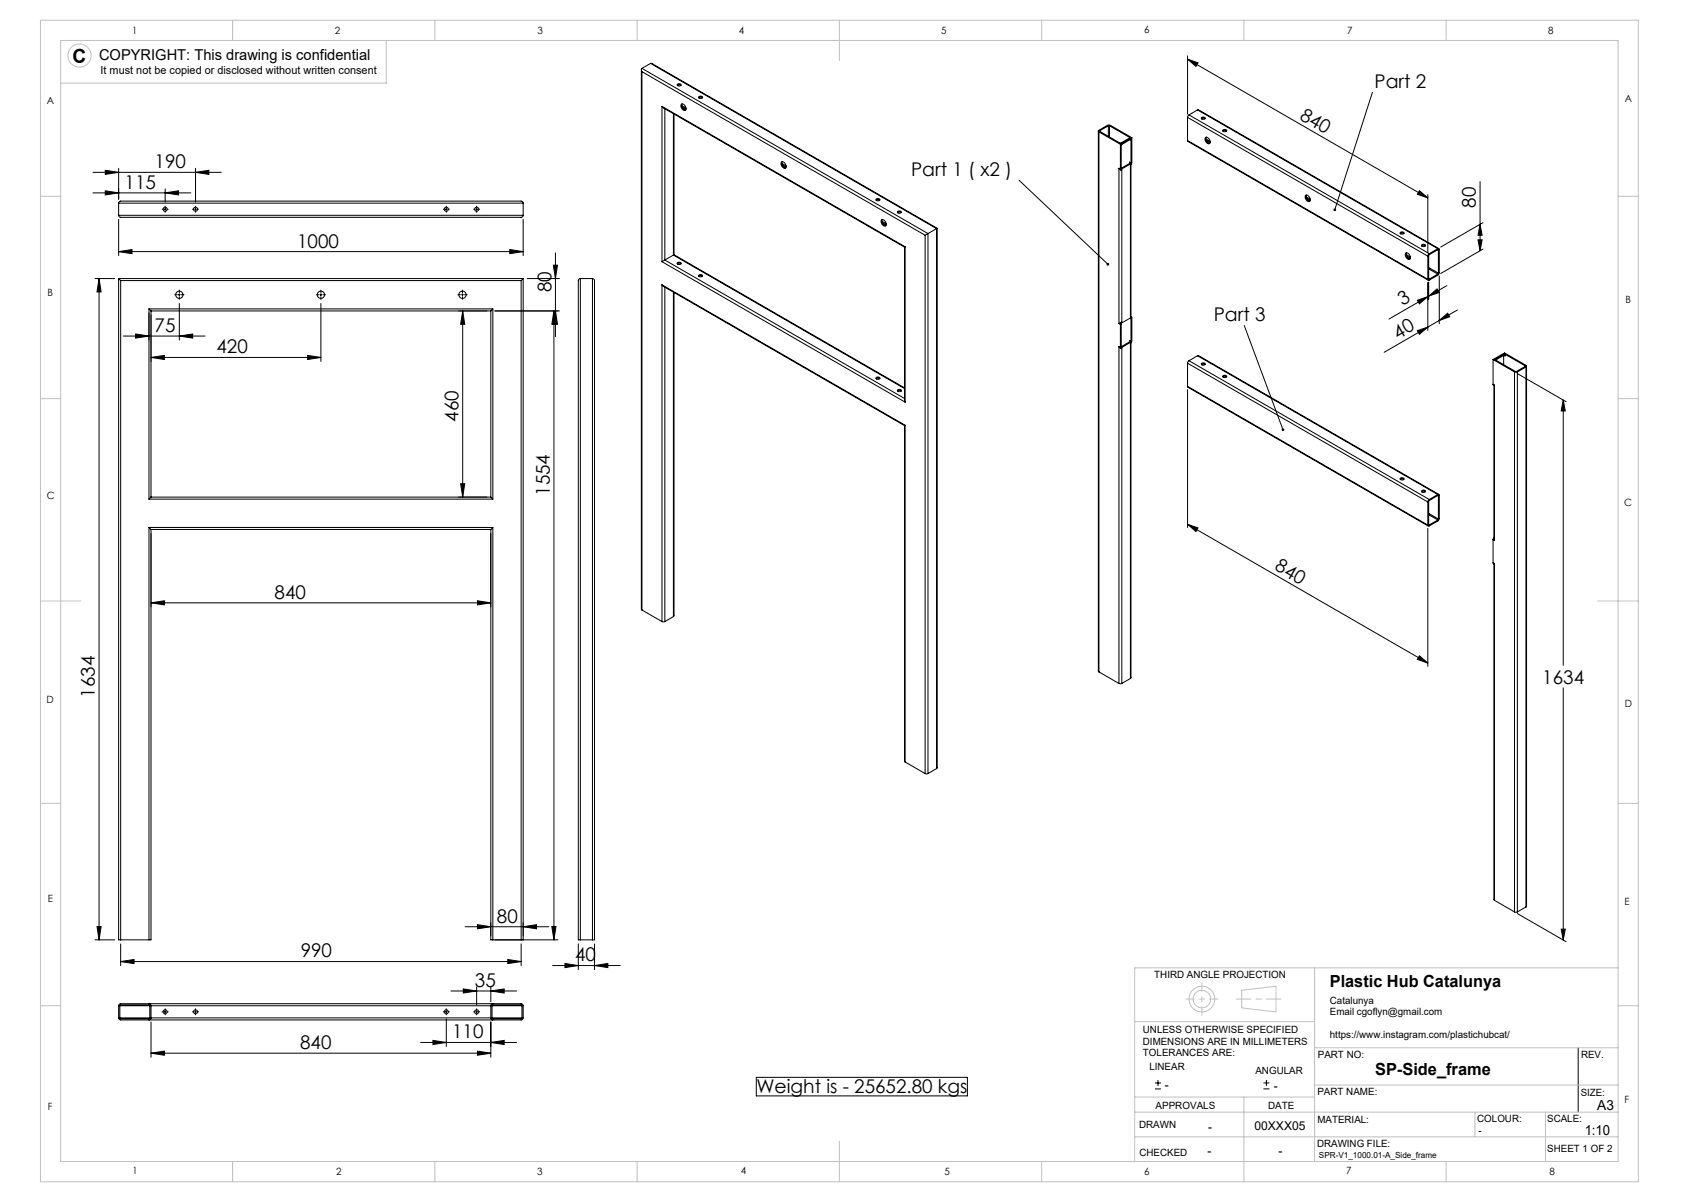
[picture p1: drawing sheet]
<svg xmlns="http://www.w3.org/2000/svg" width="420mm" height="297mm" viewBox="0 0 420 297" stroke-linecap="round" stroke-linejoin="round" font-family="sans-serif">
<g fill="none" stroke="#000" stroke-width=".25">
<path d="M158.5 17.2v133.3l.2 .2M158.7 16.9l-.2 .3 .2 .5M158.7 17.7l70 40.4M158.7 16.9l70.7 40.8M158.7 17.7v133M160.8 15.7h.4l70.5 40.7M160.8 15.7l70.7 40.8M160.8 15.7l-2.1 1.2M293.6 14.6l2.6 .9-.6 .9zM293.6 13.8v14.4M293.6 14.6l59.4 34.3M163.6 26.3l.4 .4 59.6 34.4"/>
<path d="M163.6 26.3l60.1 34.7M163.6 26.3v38.4M164.3 26.9v37.4M166.5 28.1v34.9M166.6 28.2v34.7M167.4 21.1l.5-.2 .4 .2M167.5 20.8l.2-.1a.35 .35 0 0 1 .5 0 .35 .35 0 0 1 0 .5l-.2 .1a.38 .38 0 0 1-.4-.1 .38 .38 0 0 1-.1-.4zM168.5 25.7a.96 .96 0 0 1 .9 .5 .96 .96 0 0 1-.1 1.1l-.7-.5a.9 .9 0 0 1-.1-1.1zM168.5 26.1l1.1 .6M168.6 25.7l.1 .9 .3 .4 .5 .2M168.6 26.5l1 .5M172.7 24.2l.5-.2 .4 .2"/>
<path d="M172.8 23.9l.2-.1a.35 .35 0 0 1 .5-.1 .35 .35 0 0 1 0 .6h-.2a.38 .38 0 0 1-.4 0 .38 .38 0 0 1-.1-.4zM193.4 40v.9l.3 .4 .5 .2M271.5 32.4v133.4l.2 .2M271.7 32.6l-.2-.2 .2-.2 2.1-1.2 .5-.1 5.5 3.1M271.7 32.6l5.3 3.1M271.7 32.6v133.4M271.9 32.3v.2M271.9 32.5l5 2.9 2.3-1.3M274 31.1h.3M274 31.1l-2.1 1.2M274 31.1v2.6M274.3 31.1l4.9 2.8"/>
<path d="M274.3 31.1v2.8M277 35.7v6.1M279.2 33.9v.2M279.4 34.5l.2 .1M279.4 34.5l-2.2 1.4v5.8M279.6 34.6v5.7M279.8 34v6.1l-.4 .7v37.5M279.8 34l-2.8 1.7M293.6 34.7l.1 .2 59.4 34.3M293.6 29v5.7M293.6 29l59.4 34.3M293.6 34.7l59.4 34.3"/>
<path d="M293.9 28.4l-.3 .6M293.9 28.4l59.4 34.3M296 27.2l.3-.1 59.4 34.3M296 27.2l59.4 34.3M296 27.2l-2.1 1.2M297 29.3l.5-.1 .4 .1M297 29l.2-.1a.35 .35 0 0 1 .6 0 .35 .35 0 0 1-.1 .5l-.1 .1a.38 .38 0 0 1-.4 0 .38 .38 0 0 1-.2-.5zM298 34a.96 .96 0 0 1 1 .5 .96 .96 0 0 1-.1 1l-.8-.4a.9 .9 0 0 1-.1-1.1zM298.1 34.3l1 .6M298.2 33.9v.9l.4 .4 .5 .2M298.2 34.7l.9 .5M302.3 32.4l.5-.2 .4 .2"/>
<path d="M302.3 32.1l.2-.1a.35 .35 0 0 1 .6 0 .35 .35 0 0 1-.1 .5h-.1a.38 .38 0 0 1-.4 0 .38 .38 0 0 1-.2-.4zM339.3 22.8l-9.3 29M23 47.7h24.2M23 42.6h31.7M26 47.2l3.3 .5-3.3 .5zM26 42.1l3.3 .5-3.3 .5zM29.3 41.6v7.6M29.3 50.2l.1-.3 .4-.2h99l.4 .1 .1 .4M29.3 53.2l.2 .4 .3 .1h99l.4-.2 .1-.3M29.3 50.2v3M29.3 50.2h100M29.3 53.2h100"/>
<path d="M29.3 54.2v9M40.6 51.7h.5M40.8 47.7l3.3-.5v1zM40.8 46.7v3.2M40.8 51.4v.5M48.1 51.7h.5M48.3 42.6l3.3-.5v1zM48.3 41.6v8.3M48.3 51.4v.5M110.1 51.7h.5M110.3 51.4v.5M117.6 51.7h.5"/>
<path d="M117.8 51.4v.5M129.3 50.2v3M129.3 54.2v9M193.2 40a.96 .96 0 0 1 1 .5 .96 .96 0 0 1-.2 1.1l-.7-.5a.9 .9 0 0 1-.1-1.1zM193.3 40.4l1 .6M193.4 40.8l.9 .5M216.6 49.5l.5-.2 .4 .2M216.6 49.2l.2-.1a.35 .35 0 0 1 .6 0 .35 .35 0 0 1-.1 .5h-.1a.38 .38 0 0 1-.5 0 .38 .38 0 0 1-.1-.4zM218 54.3a.96 .96 0 0 1 .9 .5 .96 .96 0 0 1-.1 1.1l-.7-.5a.9 .9 0 0 1-.1-1.1zM218 54.7l1.1 .6M218.1 54.2l.1 .9 .3 .5 .5 .2M218.1 55l1 .6"/>
<path d="M221.9 52.5l.5-.1 .4 .1M221.9 52.2l.2-.1a.35 .35 0 0 1 .6 0 .35 .35 0 0 1-.1 .5l-.1 .1a.38 .38 0 0 1-.5 0 .38 .38 0 0 1-.1-.5zM228.7 58.1v133M229.4 57.7l-.7 .4M229.4 57.7v133.4M231.5 56.5l-2.1 1.2M231.5 56.5v133.4M231.7 56.4l-.2 .1M231.7 56.4v133.3l-.2 .2M251.9 44.6l22 20.7M276.6 41.6l.5 .4M276.6 41.6v38.4"/>
<path d="M276.6 41.6l.4 .2M277 41.8l.1 .2h.2v37.5M277.2 41.7h.1M279.2 40.1v.3M279.2 40.1l.4 .2M279.2 40.4l-2 1.2M279.2 40.4l.2 .1M279.4 40.5l-2.1 1.2M279.6 40.3l-.2 .2M279.6 40.6v37.6M322.8 48.2a.96 .96 0 0 1 .9 .6 .96 .96 0 0 1-.1 1l-.7-.4a.9 .9 0 0 1-.1-1.2zM322.8 48.6l1.1 .6"/>
<path d="M322.9 48.2l.1 .9 .3 .4 .5 .2M322.9 49l1 .5M346.1 57.7l.6-.2 .4 .2M346.2 57.4l.2-.1a.35 .35 0 0 1 .5 0 .35 .35 0 0 1 0 .5l-.1 .1a.38 .38 0 0 1-.5-.1 .38 .38 0 0 1-.1-.4zM350.9 47.1l2.1 1.8-2.6-.9zM353 48.1v14.4M365.4 59.3h1l-.5 2.7zM365.9 44.9v17.1M365.9 55.4l.5 2.7h-1zM366.6 55l-10.5 6M23.5 68.8h4.8M24.5 68.8v163.4"/>
<path d="M24.5 68.8l.5 3.3h-1zM29.3 68.8l.5 .5M29.3 68.8v163.4h.5M29.3 68.8h100M29.3 62.2l3.3-.5v1zM29.3 62.2h100M29.8 69.3v162.9M29.8 69.3h99M36.8 76.3l.5 .5M36.8 76.3v47M36.8 76.3h85M37.3 76.8v46"/>
<path d="M37.3 76.8h84M44.1 72.8h.5M44.3 72.6v.5M44.3 75v9M79.1 72.8h.5M79.3 75v14.3M79.3 72.6v.5M114.1 72.8h.5M114.3 72.6v.5M114.4 76.8v46M114.4 76.8l.5 3.3h-1zM121.3 76.8v46"/>
<path d="M121.8 76.3l-.5 .5M121.8 76.3v47M122.3 76.8h16M126 61.7l3.3 .5-3.3 .5zM129.3 68.8l-.5 .5M129.3 68.8v163.4h-.5v-162.9M130.3 68.8h8M136.8 65.5h1l-.5 3.3zM136.9 76.8v155.4M136.9 76.8l.5 3.3h-1zM137.3 76.8l.5 3.3h-1zM137.3 62.5v20.7"/>
<path d="M143.5 68.8l-.4 .2-.1 .3v162.9h.5M143.5 68.8h3M143.5 68.8v163.4M146.5 68.8l.3 .2 .2 .3v162.9h-.5M146.5 68.8v163.4M163.6 70.4l.4 .4 59.6 34.4M163.6 70.4v83.2M163.6 64.7l60.1 34.7M163.6 70.4l60.1 34.7M164.3 64.3l-.7 .4M164.3 64.3l59.3 34.2M164.3 71v82.6"/>
<path d="M166.5 63l-2.2 1.3M166.5 63l57.1 33M166.5 72.2v80.2M166.6 62.9l-.1 .1M166.6 72.3v79.9l-.1 .2M166.6 62.9l57 32.9M167.4 65.2l.5-.2 .4 .2M167.5 64.9l.2-.1a.35 .35 0 0 1 .5 0 .35 .35 0 0 1 0 .5h-.2a.38 .38 0 0 1-.4 0 .38 .38 0 0 1-.1-.4zM172.7 68.3l.5-.2 .4 .2M172.8 68l.2-.1a.35 .35 0 0 1 .5-.1 .35 .35 0 0 1 0 .6h-.2a.38 .38 0 0 1-.4 0 .38 .38 0 0 1-.1-.4zM223.6 61.1v37.8l.1 .5M223.7 61l-.1 .1"/>
<path d="M223.7 61v38.4M276.6 80l.4 .2M277.3 79.5l-.3 .7M277.3 79.5l-.7 .5M279.4 78.6h.2M279.4 78.6l-2.2 1.4v5.8M279.4 78.3h.3l.1 .2v5.7l-.4 .7v82.7M279.6 78.6v5.8M279.6 78.2l-.2 .1M279.6 78.2l.1 .1M347.5 62.5a.96 .96 0 0 1 1 .5 .96 .96 0 0 1-.1 1.1l-.8-.5a.9 .9 0 0 1-.1-1.1zM347.6 62.9l1 .6"/>
<path d="M347.7 62.5v.9l.4 .4 .5 .2M347.7 63.3l.9 .5M350.4 74.2l2.6-.9-2.1 1.8zM351.5 60.8l.5-.2 .4 .2M351.5 60.5l.2-.1a.35 .35 0 0 1 .5-.1 .35 .35 0 0 1 0 .6h-.1a.38 .38 0 0 1-.5 0 .38 .38 0 0 1-.1-.4zM353 63.3v5.7M353 69.8v11.8M353 73.3l-9.7 5.5M353.2 68.9l.1 .1M353.2 66.1l2.4 1.4M353.2 66.4l2.2 1.3M353.2 73.2l2.1-1.8 .5 .9z"/>
<path d="M353.2 69.7v4.3M353.2 73.2l-.2 .1M353.3 62.7l-.3 .6M355.4 61.7l.2 .1M355.4 61.7l-2.2 1.4v5.8M355.4 61.5l.3-.1 .1 .3v5.8l-.4 .5-2.1 1.2h-.2l-.1-.2M355.4 67.7l-2.1 1.3M355.4 61.5l-2.1 1.2M355.6 67.5l-.2 .2M355.6 61.8v5.7M355.8 79.2l2.1-1.8 .5 .9zM355.8 68.2v11.8"/>
<path d="M355.8 79.2l-2.8 1.6M357.7 70.6l-4.5 2.6M360.3 76.6l-4.5 2.6M366.6 61.6l-10.5 6M30.5 83h20.2M33.5 82.5l3.3 .5-3.3 .5zM37.3 88.3l3.3-.5v1zM37.3 88.3h42M44.3 83l3.3-.5v1zM76 87.8l3.3 .5-3.3 .5zM216.6 93.6l.5-.2 .4 .2M216.6 93.3l.2-.1a.35 .35 0 0 1 .6-.1 .35 .35 0 0 1-.1 .6h-.1a.38 .38 0 0 1-.5 0 .38 .38 0 0 1-.1-.4z"/>
<path d="M221.9 96.6l.5-.1 .4 .1M221.9 96.3l.2-.1a.35 .35 0 0 1 .6 0 .35 .35 0 0 1-.1 .5l-.1 .1a.38 .38 0 0 1-.5 0 .38 .38 0 0 1-.1-.5zM276.6 85.7l.5 .4M276.6 85.7l.4 .2M276.6 85.7v83.2M277 85.9l.1 .2h.2v82.8M277 80.2v5.7M277.2 85.8h.1M279.2 84.2v.3M279.2 84.2l.4 .2M279.2 84.5l-2 1.2M279.2 84.5l.2 .1"/>
<path d="M279.4 84.6l-2.1 1.2M279.6 84.4l-.2 .2M279.6 84.7v82.7l-.2 .2M293.6 96.3v34.1M293.6 95.5l.1 .2 59.4 34.3M293.6 89.7v5.8M293.6 89.7l59.4 34.3M293.6 95.5l59.4 34.2M293.9 89.1l-.3 .6M293.9 89.1l59.4 34.3M296 87.9h.3l59.4 34.3M296 87.9l59.4 34.3"/>
<path d="M296 87.9l-2.1 1.2M297 90.1l.5-.2 .4 .2M297 89.8l.2-.1a.35 .35 0 0 1 .6 0 .35 .35 0 0 1-.1 .5h-.1a.38 .38 0 0 1-.4 0 .38 .38 0 0 1-.2-.4zM302.3 93.1l.5-.1 .4 .1M302.3 92.8l.2-.1a.35 .35 0 0 1 .6 0 .35 .35 0 0 1-.1 .5l-.1 .1a.38 .38 0 0 1-.4 0 .38 .38 0 0 1-.2-.5zM307.6 80.4l9.6 25.8M350.4 81.7l2.6-.9-2.1 1.8zM353 80.8l-10.8 6.2M369.1 88.8l2.8-1.6 5.3 3.1 .2 .2-.2 .2M369.1 95l.2 .3M369.1 88.8l5.3 3.1M369.1 95l.3 .2"/>
<path d="M369.1 88.8v6.2M369.3 95.3v37.8l.1 .4M369.4 95.2l-.1 .1M369.4 95.2v38.3M369.7 88.8v.1M369.7 88.9l5 2.9 2.3-1.2M371.7 87.8v2.3M371.8 87.5h.3M371.8 87.8l.3 .1M371.8 87.5l-2.1 1.3M371.8 87.8l-2.1 1.2M371.8 87.5v.3"/>
<path d="M372.1 87.5l4.9 2.9M372.1 87.5v.4M374.4 91.9h.7M374.4 91.9v133.4M375.1 92.3l12 7M375.1 91.9v133.4M377 90.4v.2M377.2 90.7l-2.1 1.2M377.2 90.7v133.4M377.4 90.5v133.4l-.2 .2M386.4 98.9l.5 2.6h-1zM386.4 98.9v65.5"/>
<path d="M113.9 119.5h1l-.5 3.3zM223.6 105.2v82.9l.1 .2M223.7 105.1l-.1 .1M223.7 105.1v83.2M346.1 118.4l.6-.1 .4 .1M346.2 118.2l.2-.1a.35 .35 0 0 1 .5-.1 .35 .35 0 0 1 0 .6h-.1a.38 .38 0 0 1-.5 0 .38 .38 0 0 1-.1-.4zM36.8 130.3l.5 .5M36.8 130.3v101.9M36.8 123.3h85M36.8 130.3h85M37.3 122.8l-.5 .5M37.3 130.8v101.4h-.5"/>
<path d="M37.3 122.8h84M37.3 130.8h84M121.3 122.8l.5 .5M121.3 130.8v101.4h.5M121.8 130.3l-.5 .5M121.8 130.3v101.9M293.6 129.5l2.6 1-.6 .8zM293.6 129.5l59.4 34.3M351.5 121.5l.5-.2 .4 .2M351.5 121.2l.2-.1a.35 .35 0 0 1 .5 0 .35 .35 0 0 1 0 .5l-.1 .1a.38 .38 0 0 1-.5-.1 .38 .38 0 0 1-.1-.4zM353 130.6v34M353 124v5.7"/>
<path d="M353.2 129.6l.1 .1M353.2 126.8l2.4 1.4M353.2 127.2l2.2 1.3M353.3 123.4l-.3 .6M355.4 122.2h.3l.1 .2v5.9l-.4 .4-2.1 1.3h-.2l-.1-.3M355.4 122.4l.2 .1M355.4 122.4l-2.2 1.4v5.8M355.4 122.2l-2.1 1.2M355.4 128.5l-2.1 1.2M355.6 128.2l-.2 .3M355.6 122.5v5.7M369.1 139.1l.2 .2"/>
<path d="M369.1 133.3l.3 .2M369.1 133.3v5.8M369.1 139.1l.3 .2M369.3 132.9l-.2 .4M369.3 139.3v83l.1 .2M369.4 139.3h-.1M369.4 139.3v83.2M37.3 149l3.3-.6v1.1zM37.3 149h84M118 148.4l3.3 .6-3.3 .5zM158.7 150.7l4.9 2.9M163.6 153.6h.7"/>
<path d="M166.5 152.4l-2.2 1.2M271.7 166l4.9 2.9M276.6 168.9h.7M279.4 167.6l-2.1 1.3M350.9 162l2.1 1.8-2.6-.9zM386.4 170v62.3M223.7 188.3l5 2.8M228.7 191.1h.7M231.5 189.9l-2.1 1.2M23.5 232.2h4.8M24 228.9h1l-.5 3.3zM29.8 237.6l3.3-.5v1z"/>
<path d="M29.8 233.2v5.4M29.8 237.6h99M29.8 232.2h7M115 229h20.7M118 228.5l3.3 .5-3.3 .5zM121.8 232.2h16.1M125.5 237.1l3.3 .5-3.3 .5zM128.8 233.2v5.4M129.3 229l3.3-.5v1zM136.4 228.9h1l-.5 3.3zM136.6 238.6h16.7M139.7 238.1l3.3 .5-3.3 .5z"/>
<path d="M143 233.2v6.4M143.5 232.2h3M147 238.6l3.3-.5v1zM147 233.2v6.4M369.4 222.5l5 2.8M374.4 225.3h.7M375.1 225.7l12 7M377.2 224.1l-2.1 1.2M385.9 229.6h1l-.5 2.7zM29.5 248.2l.3-.2h99l.5 .4v3.1l-.1 .4-.4 .1h-99l-.3-.1-.2-.4v-3zM29.6 248.5l.2-.2h7l.2 .2M29.6 251.5l.2 .2h7l.2-.2"/>
<path d="M29.6 248.5v3M29.6 248.5h7.4M29.6 251.5h7.4M36.8 248l.4 .2 .1 .3M37 248.5v3M37.3 251.5l-.1 .4-.4 .1M37.3 248.5v3M37.3 248.5h84M37.3 251.5h84M37.3 252.5v8.7M40.6 250h.5M40.8 249.8v.5"/>
<path d="M48.1 250h.5M48.3 249.8v.5M104 257.6h23.7M107 257.1l3.3 .5-3.3 .5zM110.1 250h.5M110.3 251.8v6.8M110.3 249.8v.5M111.5 244.9h16.2M114.5 244.4l3.3 .5-3.3 .5zM117.6 250h.5M117.8 249.8v.5M117.8 243.9v4.4"/>
<path d="M118 259.7l3.3 .5-3.3 .5zM121.3 251.5l.2 .4 .3 .1M121.3 248.5v3M121.3 244.9l3.3-.5v1zM121.3 257.6l3.3-.5v1zM121.3 243.9v3.6M121.3 252.5v8.7M121.6 248.5l.2-.2h7l.2 .2M121.6 251.5l.2 .2h7l.2-.2M121.6 248.5v3M121.6 248.5h7.4M121.6 251.5h7.4"/>
<path d="M121.8 248l-.3 .2-.2 .3M129 248.5v3M390.1 258.9v15.9M37.3 260.2l3.3-.5v1zM37.3 260.2h84M187 266.2h52.1v4.6h-52.1zM285.5 269.1h1.5M285.5 267.6h1.5M286.3 266.9v1.4M312.3 269.1h1.5M312.3 267.6h1.5M313.1 266.8v1.5"/>
<circle cx="40.8" cy="51.7" r=".5"/>
<circle cx="48.3" cy="51.7" r=".5"/>
<circle cx="110.3" cy="51.7" r=".5"/>
<circle cx="117.8" cy="51.7" r=".5"/>
<circle cx="44.3" cy="72.8" r=".9"/>
<circle cx="79.3" cy="72.8" r=".9"/>
<circle cx="114.3" cy="72.8" r=".9"/>
<circle cx="40.8" cy="250" r=".5"/>
<circle cx="48.3" cy="250" r=".5"/>
<circle cx="110.3" cy="250" r=".5"/>
<circle cx="117.8" cy="250" r=".5"/>
</g>
<g fill="none" stroke="#c0c0c0" stroke-width=".25">
<path d="M10 5h395v287h-395zM15 10h385v277h-385zM57.5 5v5M95.5 10v10.5h-80.5M107.5 5v5M157.5 5v5M207.5 5v10M257.5 5v5M307.5 5v5M357.5 5v5M10 48.5h5M400 48.5h5"/>
<path d="M10 98.5h5M400 98.5h5M10 148.5h10M395 148.5h10M10 198.5h5M400 198.5h5M325 239.1v47.9M400 239.1h-119.5v47.9M10 248.5h5M280.5 252.4h44.5M306.9 244.7l8.5-1v6.3l-8.5-1zM325 258.9h75"/>
<path d="M400 248.5h5M280.5 274.8h119.5M280.5 271.1h44.5M307.5 271.1v20.9M324.8 268.1h75.2M364.6 274.8v6.1M382 274.8v12.2M57.5 287v5M107.5 287v5M157.5 287v5M207.5 282v10M257.5 287v5"/>
<path d="M280.5 280.9h119.5M357.5 287v5"/>
<circle cx="19.7" cy="13.7" r="2.86"/>
<circle cx="297.1" cy="246.9" r="2.17"/>
<circle cx="297.1" cy="246.9" r="3.2"/>
</g>
<g fill="none" stroke="#000" stroke-width=".25" stroke-dasharray="15.2 1.3 1.3 1.3">
<path d="M40.3 51.7h-.2M40.8 51.2v-.3M40.8 52.2v.2M41.3 51.7h.3M47.8 51.7h-.2M48.3 51.2v-.3M48.3 52.2v.2M48.8 51.7h.3M109.8 51.7h-.2M110.3 51.2v-.3M110.3 52.2v.2M110.8 51.7h.3"/>
<path d="M117.3 51.7h-.2M117.8 51.2v-.3M117.8 52.2v.2M118.3 51.7h.3M43.8 72.8h-.6M44.3 72.3v-.6M44.3 73.3v.7M44.8 72.8h.7M78.8 72.8h-.6M79.3 72.3v-.6M79.3 73.3v.7M79.8 72.8h.7"/>
<path d="M113.8 72.8h-.6M114.3 72.3v-.6M114.3 73.3v.7M114.8 72.8h.7M40.3 250h-.2M40.8 249.5v-.2M40.8 250.5v.3M41.3 250h.3M47.8 250h-.2M48.3 249.5v-.2M48.3 250.5v.3M48.8 250h.3"/>
<path d="M109.8 250h-.2M110.3 249.5v-.2M110.3 250.5v.3M110.8 250h.3M117.3 250h-.2M117.8 249.5v-.2M117.8 250.5v.3M118.3 250h.3"/>
</g>
<path d="M293.1 246.9h8M297.1 250.9v-8" fill="none" stroke="#c0c0c0" stroke-width=".25" stroke-dasharray="15.2 1.3 1.3 1.3" stroke-dashoffset="13.1"/>
<path d="M305.6 246.9h11.1" fill="none" stroke="#c0c0c0" stroke-width=".25" stroke-dasharray="15.2 1.3 1.3 1.3" stroke-dashoffset="11.6"/>
<g fill="#000">
<path d="M350.9 47.1l2.1 1.8-2.6-.9zM293.6 14.6l2.6 .9-.6 .9z"/>
<path d="M24.5 68.8l.5 3.3h-1zM24 228.9h1l-.5 3.3zM136.9 76.8l.5 3.3h-1zM136.4 228.9h1l-.5 3.3zM114.4 76.8l.5 3.3h-1zM113.9 119.5h1l-.5 3.3z"/>
<path d="M137.3 76.8l.5 3.3h-1zM136.8 65.5h1l-.5 3.3z"/>
<path d="M273.7 65l-.1 .5 .5 .1-.2-.3 .2 .2 .1-.4zM329.7 51.6l-.1 .3 .3 .3 .1-.4-.1 .4a.34 .34 0 0 0 .4-.4 .34 .34 0 0 0-.6-.2zM316.9 105.9v.5l.4 .1-.1-.3 .1 .3 .1-.1v-.5z"/>
<path d="M353.2 73.2l2.1-1.8 .5 .9zM350.4 74.2l2.6-.9-2.1 1.8z"/>
<path d="M365.4 59.3h1l-.5 2.7zM365.9 55.4l.5 2.7h-1z"/>
<path d="M44.3 83l3.3-.5v1zM33.5 82.5l3.3 .5-3.3 .5zM40.8 47.7l3.3-.5v1zM26 47.2l3.3 .5-3.3 .5zM48.3 42.6l3.3-.5v1zM26 42.1l3.3 .5-3.3 .5z"/>
<path d="M350.4 81.7l2.6-.9-2.1 1.8zM355.8 79.2l2.1-1.8 .5 .9z"/>
<path d="M293.6 129.5l2.6 1-.6 .8zM350.9 162l2.1 1.8-2.6-.9z"/>
<path d="M29.8 237.6l3.3-.5v1zM125.5 237.1l3.3 .5-3.3 .5zM118 228.5l3.3 .5-3.3 .5zM129.3 229l3.3-.5v1zM37.3 149l3.3-.6v1.1zM118 148.4l3.3 .6-3.3 .5zM37.3 88.3l3.3-.5v1zM76 87.8l3.3 .5-3.3 .5zM139.7 238.1l3.3 .5-3.3 .5zM147 238.6l3.3-.5v1zM37.3 260.2l3.3-.5v1zM118 259.7l3.3 .5-3.3 .5zM114.5 244.4l3.3 .5-3.3 .5zM121.3 244.9l3.3-.5v1zM107 257.1l3.3 .5-3.3 .5zM121.3 257.6l3.3-.5v1zM29.3 62.2l3.3-.5v1zM126 61.7l3.3 .5-3.3 .5zM385.9 229.6h1l-.5 2.7zM386.4 98.9l.5 2.6h-1z"/>
</g>
<text font-size="4.8" x="17.9" y="15.5">C</text>
<g font-size="4.7">
<text x="339.8" y="21.8">Part 2</text>
<text x="321.1" y="29.3" transform="rotate(30 321.1 29.3)">840</text>
<text x="38.2" y="41.6">190</text>
<text x="30.8" y="46.6">115</text>
<text x="225.2" y="43.5">Part 1 ( x2 )</text>
<text x="364.9" y="51.3" transform="rotate(-90 364.9 51.3)">80</text>
<text x="73.5" y="61.2">1000</text>
<text x="136.3" y="72.2" transform="rotate(-90 136.3 72.2)">80</text>
<text x="346.7" y="75.7" transform="rotate(-30 346.7 75.7)">3</text>
<text x="38.2" y="82">75</text>
<text x="300.1" y="79.4">Part 3</text>
<text x="345.6" y="83.9" transform="rotate(-30 345.6 83.9)">40</text>
<text x="53.5" y="87.3">420</text>
<text x="113.4" y="104.2" transform="rotate(-90 113.4 104.2)">460</text>
<text x="135.9" y="122.5" transform="rotate(-90 135.9 122.5)">1554</text>
<text x="314.9" y="140.7" transform="rotate(30 314.9 140.7)">840</text>
<text x="67.9" y="147.9">840</text>
<text x="23.5" y="172.4" transform="rotate(-90 23.5 172.4)">1634</text>
<text x="381.3" y="168.9">1634</text>
<text x="122.8" y="228">80</text>
<text x="74.3" y="236.6">990</text>
<text x="142.2" y="237.6">40</text>
<text x="117.4" y="243.8">35</text>
<text x="111.8" y="256.6">110</text>
<text x="74.2" y="259.2">840</text>
<text x="187" y="270.2">Weight is - 25652.80 kgs</text>
</g>
<g font-size="4.1">
<text x="328.7" y="244">Plastic Hub Catalunya</text>
<text x="339.9" y="265.7">SP-Side_frame</text>
</g>
<text font-size="3.7" x="24.5" y="14.8">COPYRIGHT: This drawing is confidential</text>
<g font-size="3.4">
<text x="394.8" y="274.2">A3</text>
<text x="391.7" y="280.4">1:10</text>
</g>
<g font-size="3">
<text x="287.9" y="269.2">-</text>
<text x="314.9" y="269.3">-</text>
<text x="298.7" y="279.4">-</text>
<text x="310.1" y="279.3">00XXX05</text>
<text x="298.5" y="285.4">-</text>
<text x="316" y="285.5">-</text>
</g>
<text font-size="2.7" x="24.9" y="18.4">It must not be copied or disclosed without written consent</text>
<g font-size="2.5">
<text x="32.7" y="8.3">1</text>
<text x="82.7" y="8.3">2</text>
<text x="132.9" y="8.3">3</text>
<text x="182.7" y="8.3">4</text>
<text x="232.7" y="8.3">5</text>
<text x="282.8" y="8.3">6</text>
<text x="333" y="8.4">7</text>
<text x="382.8" y="8.3">8</text>
<text x="11.6" y="25.7">A</text>
<text x="401.7" y="25.3">A</text>
<text x="11.8" y="73">B</text>
<text x="401.8" y="75">B</text>
<text x="11.6" y="123.2">C</text>
<text x="401.5" y="125">C</text>
<text x="11.5" y="173.7">D</text>
<text x="401.6" y="174.6">D</text>
<text x="11.8" y="223">E</text>
<text x="401.6" y="223.7">E</text>
<text x="285.3" y="241.8">THIRD ANGLE PROJECTION</text>
<text x="328.7" y="248">Catalunya</text>
<text x="328.7" y="250.8">Email cgoflyn@gmail.com</text>
<text x="282.5" y="255.3">UNLESS OTHERWISE SPECIFIED</text>
<text x="328.7" y="256.4">https://www.instagram.com/plastichubcat/</text>
<text x="282.5" y="258.1">DIMENSIONS ARE IN MILLIMETERS</text>
<text x="282.5" y="260.9">TOLERANCES ARE:</text>
<text x="325.8" y="261.3">PART NO:</text>
<text x="390.8" y="261.4">REV.</text>
<text x="284.1" y="264.5">LINEAR</text>
<text x="310.3" y="265.3">ANGULAR</text>
<text x="11.8" y="274.3">F</text>
<text x="285.7" y="274.1">APPROVALS</text>
<text x="313.5" y="274">DATE</text>
<text x="325.7" y="270.5">PART NAME:</text>
<text x="390.8" y="270.7">SIZE:</text>
<text x="401.6" y="272.7">F</text>
<text x="281.6" y="278.8">DRAWN</text>
<text x="325.7" y="277.5">MATERIAL:</text>
<text x="365.2" y="277.3">COLOUR:</text>
<text x="365.5" y="280.1">-</text>
<text x="382.5" y="277.2">SCALE:</text>
<text x="281.7" y="285.5">CHECKED</text>
<text x="325.6" y="283.5">DRAWING FILE:</text>
<text x="382.5" y="284.8">SHEET 1 OF 2</text>
<text x="32.8" y="290.2">1</text>
<text x="83.1" y="290.3">2</text>
<text x="132.8" y="290.3">3</text>
<text x="183.1" y="290.2">4</text>
<text x="233.5" y="290.2">5</text>
<text x="282.9" y="290.3">6</text>
<text x="332.8" y="290.2">7</text>
<text x="383" y="290.3">8</text>
</g>
<text font-size="2.1" x="326" y="286.2">SPR-V1_1000.01-A_Side_frame</text>
</svg>
